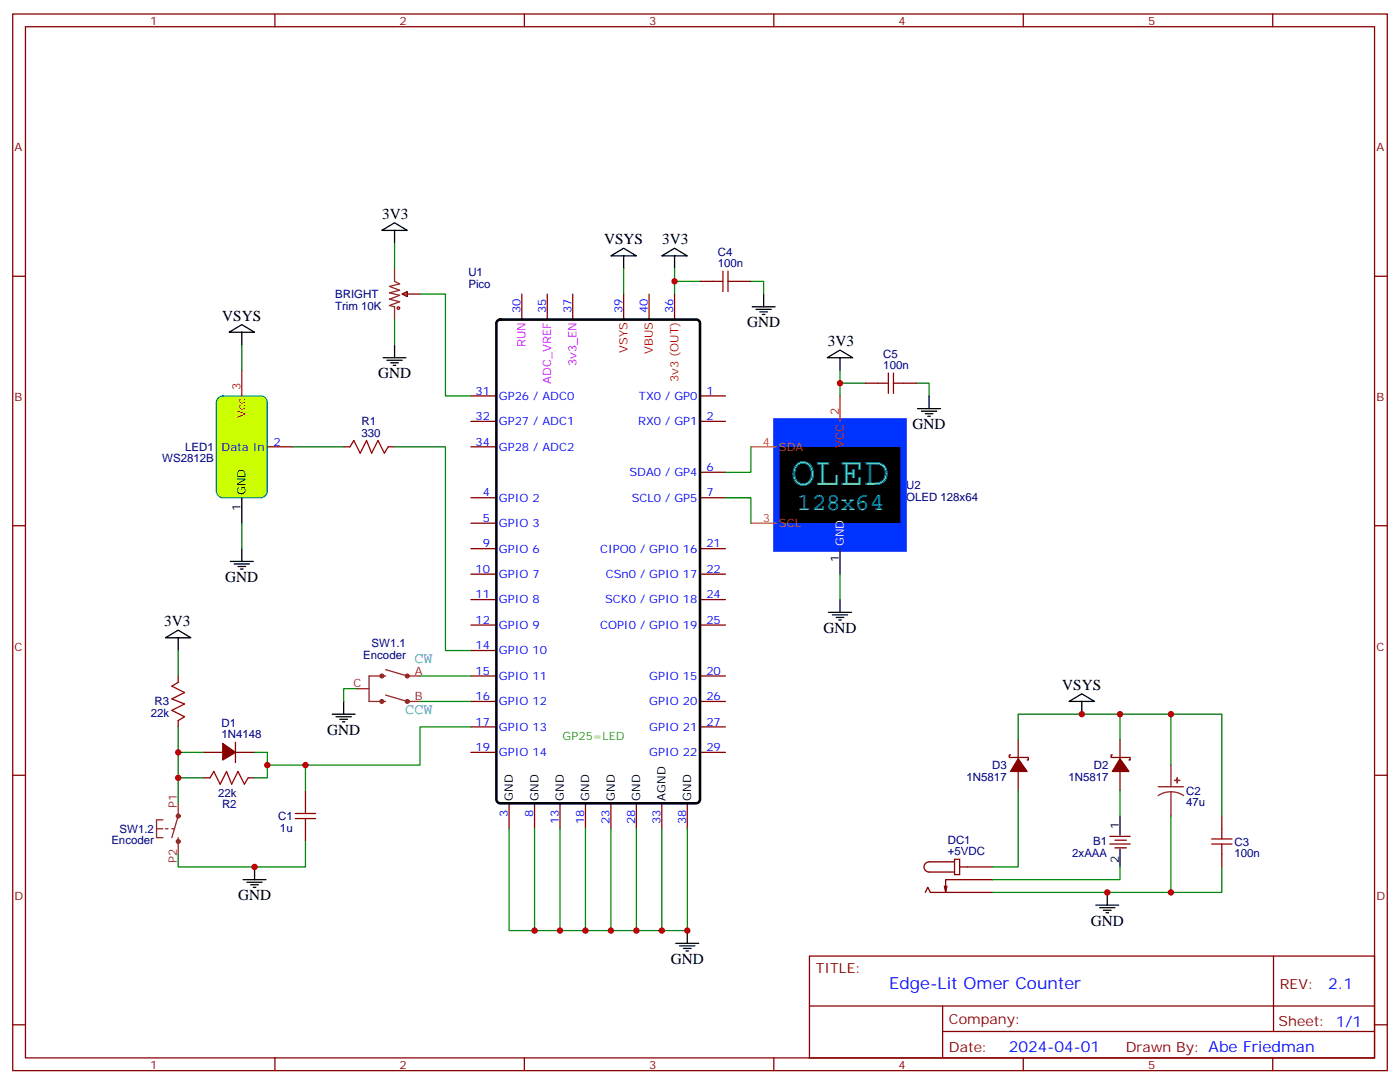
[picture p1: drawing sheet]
<svg xmlns="http://www.w3.org/2000/svg" width="388mm" height="300mm" viewBox="0 0 388 300" stroke-linecap="round" stroke-linejoin="round" font-family="sans-serif">
<g fill="none" stroke="#870000" stroke-width=".35">
<path d="M3.5 3.9h381v292.8h-381zM7.1 7.4h373.9v285.8h-373.9zM76.2 3.9v3.5M145.3 3.9v3.5M214.5 3.9v3.5M283.6 3.9v3.5M352.8 3.9v3.5M3.5 76.6h3.6M381 76.6h3.5M144.6 81.5v7M151.7 81.5v7M158.7 81.5v7"/>
<path d="M172.9 81.5v7M187 81.5v7M130.5 116.8h7.1M130.5 109.7h7.1M194 116.8h7.1M194 109.7h7.1M95.2 123.8h1.8M107.6 123.8h1.8M130.5 123.8h7.1M130.5 137.9h7.1M194 137.9h7.1M194 130.9h7.1"/>
<path d="M3.5 145.7h3.6M130.5 159.1h7.1M130.5 152h7.1M130.5 145h7.1M194 159.1h7.1M194 152h7.1M381 145.7h3.5M130.5 173.2h7.1M130.5 166.2h7.1M194 173.2h7.1M194 166.2h7.1M130.5 194.4h7.1"/>
<path d="M130.5 187.3h7.1M130.5 180.3h7.1M194 194.4h7.1M194 187.3h7.1M3.5 214.8h3.6M130.5 208.5h7.1M130.5 201.4h7.1M194 208.5h7.1M194 201.4h7.1M381 214.8h3.5M141.1 222.6v7.1M148.2 222.6v7.1"/>
<path d="M155.2 222.6v7.1M162.3 222.6v7.1M169.3 222.6v7.1M176.4 222.6v7.1M183.4 222.6v7.1M190.5 222.6v7.1M264.6 238.1h1.4v4.3h-1.4zM264.6 238.8h-7.1a1.41 1.41 0 0 0-1.4 1.4 1.41 1.41 0 0 0 1.4 1.5h7.1M307.6 231.8h5.7M307.6 233.9h5.7M309 232.8h3.2M309 234.9h3.2"/>
<path d="M256.5 247.3l.7-1.4 .7 1.4h17.3M262.5 245.5l-.4 1.8M266 240.2h9.2M275.2 243.8h-13.1v3.5l-.3-1.8M224.4 264.9h156.6v28.3h-156.6zM224.4 278.8h156.5M261.3 278.8v14.1M353 265v20.8M3.5 284h3.6M76.2 293.2v3.5M145.3 293.2v3.5M214.5 293.2v3.5"/>
<path d="M261.3 285.8h119.6M283.6 293.2v3.5M352.8 293.2v3.5M381 284h3.5"/>
</g>
<path d="M179.9 81.5v7" fill="none" stroke="#f00" stroke-width=".35"/>
<path d="M137.8 89l.8-.5h54.4l.6 .3 .4 .5v132.2l-.2 .7-.5 .3-54.7 .1-.6-.2-.4-.6v-132.2z" fill="none" stroke="#000" stroke-width=".71"/>
<g fill="none" stroke="#000" stroke-width=".35">
<path d="M169.3 70.9l3.6-2.1 3.5 2.1zM172.9 70.9v3.5M183.4 70.9l3.6-2.1 3.5 2.1zM187 70.9v3.5M296.3 194.4l3.6-2.1 3.5 2.1zM299.9 194.4v3.5M310.4 226.1v5.3M310.4 235.3v4.9M67.4 243.8h6.3M68.4 244.5h4.3M69.5 245.2h2.1M70.2 245.9h.7"/>
<path d="M70.6 240.2v3.6M303.7 250.8h6.4M304.8 251.5h4.2M305.9 252.2h2.1M306.6 252.9h.7M306.9 247.3v3.5"/>
</g>
<path d="M172.9 74.4v7.1M187 74.4v7.1" fill="none" stroke="#008700" stroke-width=".35"/>
<path d="M97 123.8l1.1-1.7 1.7 3.5 1.8-3.5 1.4 3.5 1.8-3.5 1.7 3.5 1.1-1.8" fill="none" stroke="#a10000" stroke-width=".35"/>
<path d="M60.6 110.2l1.1-.5h10.6a1.76 1.76 0 0 1 1.8 1.8v24.7a1.89 1.89 0 0 1-1.8 1.7h-10.6a1.89 1.89 0 0 1-1.7-1.7v-24.7z" fill="#cf0" stroke="#099" stroke-width=".35"/>
<g fill="none" stroke="#000" stroke-width=".35">
<path d="M105.8 63.9l3.6-2.2 3.5 2.2zM109.4 63.9v3.5M63.5 92.1l3.5-2.1 3.6 2.1zM67 92.1v3.5M106.2 99.1h6.3M107.2 99.8h4.3M109.4 95.6v3.5M208.5 85h6.3M209.5 85.7h4.3M210.6 86.4h2.1M211.3 87.1h.7M211.7 81.5v3.5"/>
<path d="M108.3 100.5h2.1M109 101.2h.7M67 137.9v7.1M63.9 155.6h6.3M64.9 156.3h4.2M66 157h2.1M66.7 157.7h.7M67 152v3.6M45.9 176.7l3.5-2.1 3.5 2.1zM49.4 176.7v3.6M190.5 257.9v3.5M187.3 261.4h6.4"/>
<path d="M188.4 262.1h4.2M189.4 262.8h2.2M190.1 263.5h.8"/>
</g>
<g fill="none" stroke="#870000" stroke-width=".35">
<path d="M194 78h3.6M204.6 78h3.5M111.5 81.5l1.4-.7v1.4zM111.5 81.5h4.9M74.1 123.8h7M49.4 187.3v1.8M49.4 199.7v1.7M56.4 215.5h1.8M56.4 208.5h5.3M65.3 208.5h5.3M65.3 205.7v5.6M68.8 215.5h1.8"/>
<path d="M84.7 219.1v3.5M84.7 229.7v3.5M338.7 226.1v3.6M338.7 236.7v3.5"/>
</g>
<path d="M67 102.7v7" fill="none" stroke="#f00" stroke-width=".35"/>
<g fill="none" stroke="#008700" stroke-width=".35">
<path d="M109.4 67.4v7M187 78h7M208.1 78h3.6v3.5M67 95.6v7.1M109.4 88.5v7.1M116.4 81.5h7.1v28.2h7M67 145v7M49.4 180.3v7M49.4 201.4v21.2M49.4 215.5h7M49.4 208.5h7M70.6 208.5h3.5v7h-3.5"/>
<path d="M84.7 233.2v7h-35.3v-3.5M148.2 229.7v28.2M155.2 229.7v28.2M162.3 229.7v28.2M169.3 229.7v28.2M176.4 229.7v28.2M183.4 229.7v28.2"/>
</g>
<g fill="none" stroke="#8c2424" stroke-width=".35">
<path d="M109.4 74.4v3.6l1.4 .7-2.9 .7 2.9 1-2.9 .7 2.9 .7-2.9 1.1 2.9 .7-2.9 1.1 1.5 .3v3.5M98.8 190.9h3.5M106.9 187.3h-4.6v7.1h4.6M106.9 185.6l6 1.7h3.5M106.9 192.6l6 1.8h3.5M321 218h7.1M324.6 219.4l-1.9 .3-1.7 .8M324.6 219.4l1.8 .3 1.7 .8M324.6 212v6M324.6 219.4v6.7M43.4 229.7h1.8M45.2 227.2h-1.8v4.9h1.8"/>
<path d="M45.9 229.7h.7M47.6 229.7h.7M49.4 222.6v3.5l-1.8 6M49.4 232.1v4.6"/>
</g>
<g fill="none" stroke="#8c2424" stroke-width=".71">
<circle cx="105.8" cy="194.4" r=".35"/>
<circle cx="105.8" cy="187.3" r=".35"/>
<circle cx="112.9" cy="194.4" r=".35"/>
<circle cx="112.9" cy="187.3" r=".35"/>
<circle cx="49.4" cy="226.1" r=".35"/>
<circle cx="49.4" cy="233.2" r=".35"/>
</g>
<g fill="none" stroke="#a10000" stroke-width=".35">
<path d="M197.6 78h2.8M200.4 75.1v5.7M201.8 75.1v5.7M201.8 78h2.8M49.4 189.1l-1.8 1 3.6 1.8-3.6 1.8 3.6 1.4-3.6 1.7 3.6 1.8-1.8 1.1M58.2 215.5l1.1-1.7 1.7 3.5 1.8-3.5 1.4 3.5 1.8-3.5 1.7 3.5 1.1-1.8M81.8 226.8h5.7M81.8 225.4h5.7M84.7 222.6v2.8M84.7 226.8v2.9M335.8 233.9h5.7M335.8 232.5h5.7"/>
<path d="M338.7 229.7v2.8M338.7 233.9v2.8"/>
<circle cx="110.4" cy="85.4" r=".35"/>
</g>
<path d="M61.7 206l3.6 2.5-3.6 2.1z" fill="#870000" stroke="#870000" stroke-width=".35"/>
<g fill="#8c2424" stroke="#8c2424" stroke-width=".35">
<path d="M325.6 216.3h1.4z"/>
<path d="M326.3 215.5v1.5z"/>
</g>
<path d="M215.2 116.8h35.3v35.2h-35.3z" fill="#000" stroke="#03f" stroke-width="1.8"/>
<g fill="#03f">
<path d="M215.2 116.8h35.3v7h-35.3z"/>
<path d="M215.2 145h35.3v7h-35.3z"/>
</g>
<g fill="none" stroke="#000" stroke-width=".35">
<path d="M229.3 99.1l3.5-2.1 3.6 2.1zM232.8 99.1v3.6M254.4 113.2h6.3M255.4 113.9h4.2M256.5 114.7h2.1M257.2 115.4h.7M257.5 109.7v3.5M232.8 152v7.1M229.7 169.7h6.3M230.7 170.4h4.2M231.8 171.1h2.1M232.5 171.8h.7"/>
<path d="M232.8 166.2v3.5M92.1 197.9h6.3M93.1 198.6h4.3M94.2 199.3h2.1M95.2 194.4v3.5M94.9 200h.7"/>
</g>
<path d="M232.8 109.7v7.1" fill="none" stroke="#f00" stroke-width=".35"/>
<path d="M208.1 123.8h7.1M208.1 145h7.1" fill="none" stroke="#f60" stroke-width=".35"/>
<g fill="none" stroke="#008700" stroke-width=".35">
<path d="M232.8 102.7v7M232.8 106.2h7.1M254 106.2h3.5v3.5M81.1 123.8h14.1M109.4 123.8h14.1v56.5h7M201.1 137.9h7v7.1M208.1 123.8v7.1h-7M232.8 159.1v7.1M98.8 190.9h-3.6v3.5M116.4 194.4h14.1M116.4 187.3h14.1M310.4 197.9v7.1"/>
<path d="M324.6 197.9v14.1M84.7 212v7.1M130.5 201.4h-14.1v10.6h-42.3M282.2 219.1v21.1h-7M282.2 205v-7.1h56.5v28.2M310.4 219.1v7M141.1 229.7v28.2h49.4v-28.2M324.6 226.1v21.2M310.4 240.2v3.6h-35.2M338.7 240.2v7.1h-63.5"/>
</g>
<path d="M243.4 106.2h2.8M246.2 103.4v5.6M247.6 103.4v5.6M247.6 106.2h2.9" fill="none" stroke="#a10000" stroke-width=".35"/>
<path d="M239.9 106.2h3.5M250.5 106.2h3.5M280.1 209.2h-.3v.7h5.2v.7h-.3M282.2 205v5.3M282.2 213.8v5.3M308.3 209.2h-.3v.7h5.3v.7h-.4M310.4 205v5.3M310.4 213.8v5.3" fill="none" stroke="#870000" stroke-width=".35"/>
<g fill="#870000" stroke="#870000" stroke-width=".35">
<path d="M310.4 210.3l2.5 3.5h-4.6z"/>
<path d="M282.2 210.3l2.5 3.5h-4.6z"/>
</g>
<g fill="#c00">
<circle cx="49.4" cy="215.5" r=".88"/>
<circle cx="49.4" cy="208.5" r=".88"/>
<circle cx="70.6" cy="240.2" r=".88"/>
<circle cx="187" cy="78" r=".88"/>
<circle cx="232.8" cy="106.2" r=".88"/>
<circle cx="324.6" cy="247.3" r=".88"/>
<circle cx="306.9" cy="247.3" r=".88"/>
<circle cx="74.1" cy="212" r=".88"/>
<circle cx="84.7" cy="212" r=".88"/>
<circle cx="324.6" cy="197.9" r=".88"/>
<circle cx="310.4" cy="197.9" r=".88"/>
<circle cx="299.9" cy="197.9" r=".88"/>
<circle cx="183.4" cy="257.9" r=".88"/>
<circle cx="176.4" cy="257.9" r=".88"/>
<circle cx="169.3" cy="257.9" r=".88"/>
<circle cx="162.3" cy="257.9" r=".88"/>
<circle cx="155.2" cy="257.9" r=".88"/>
<circle cx="148.2" cy="257.9" r=".88"/>
<circle cx="190.5" cy="257.9" r=".88"/>
</g>
<text font-size="11.3" fill="#0cf" x="219.3" y="134.4">OLED</text>
<text font-size="6.7" fill="#0cf" x="221" y="141.5">128x64</text>
<text font-size="4.6" fill="#00f" x="246.5" y="274">Edge-Lit Omer Counter</text>
<g font-size="4.2">
<text x="106" y="60.6">3V3</text>
<text x="167.4" y="67.7">VSYS</text>
<text x="183.6" y="67.7">3V3</text>
<text x="61.6" y="88.9">VSYS</text>
<text x="207.1" y="90.7">GND</text>
<text x="229.4" y="95.9">3V3</text>
<text x="104.8" y="104.8">GND</text>
<text x="252.9" y="118.9">GND</text>
<text x="62.4" y="161.2">GND</text>
<text x="45.5" y="173.5">3V3</text>
<text x="228.2" y="175.3">GND</text>
<text x="294.4" y="191.2">VSYS</text>
<text x="90.7" y="203.6">GND</text>
<text x="66" y="249.4">GND</text>
<text x="302.3" y="256.5">GND</text>
<text x="185.9" y="267.1">GND</text>
</g>
<g font-size="4.2" fill="#0cf">
<text x="114.9" y="183.8">CW</text>
<text x="112.3" y="197.9">CCW</text>
</g>
<g font-size="4.2" fill="#00f">
<text x="368.2" y="274.2">2.1</text>
<text x="279.6" y="291.6">2024-04-01</text>
</g>
<g font-size="3.9" fill="#800">
<text x="226.1" y="269.5">TITLE:</text>
<text x="354.8" y="274.2">REV:</text>
<text x="263" y="283.7">Company:</text>
<text x="354.4" y="284.3">Sheet: 1/1</text>
<text x="263" y="291.4">Date:</text>
<text x="312.1" y="291.5">Drawn By: Abe Friedman</text>
</g>
<g font-size="3.2" fill="#800">
<text x="41.6" y="6.9">1</text>
<text x="110.8" y="6.9">2</text>
<text x="179.9" y="6.9">3</text>
<text x="249.1" y="6.9">4</text>
<text x="318.2" y="6.9">5</text>
<text x="4.1" y="42">A</text>
<text x="381.5" y="42">A</text>
<text x="4.1" y="111.1">B</text>
<text x="381.5" y="111.1">B</text>
<text x="4.1" y="180.3">C</text>
<text x="381.5" y="180.3">C</text>
<text x="4.1" y="249.4">D</text>
<text x="381.5" y="249.4">D</text>
<text x="41.6" y="296.2">1</text>
<text x="110.8" y="296.2">2</text>
<text x="179.9" y="296.2">3</text>
<text x="249.1" y="296.2">4</text>
<text x="318.2" y="296.2">5</text>
</g>
<g font-size="3.2" fill="#000080">
<text x="199" y="70.9">C4</text>
<text x="129.8" y="76.5">U1</text>
<text x="199" y="74.1">100n</text>
<text x="92.9" y="82.6">BRIGHT</text>
<text x="129.8" y="79.7">Pico</text>
<text x="92.9" y="85.8">Trim 10K</text>
<text x="244.8" y="99.1">C5</text>
<text x="244.8" y="102.3">100n</text>
<text x="100.2" y="117.8">R1</text>
<text x="51.3" y="124.9">LED1</text>
<text x="100.2" y="121">330</text>
<text x="45" y="128.1">WS2812B</text>
<text x="251.2" y="135.6">U2</text>
<text x="251.2" y="138.7">OLED 128x64</text>
<text x="103" y="179.4">SW1.1</text>
<text x="100.7" y="182.6">Encoder</text>
<text x="42.9" y="195.5">R3</text>
<text x="41.8" y="198.7">22k</text>
<text x="61.4" y="201.4">D1</text>
<text x="61.4" y="204.6">1N4148</text>
<text x="275" y="213.2">D3</text>
<text x="303.2" y="213.2">D2</text>
<text x="60.5" y="220.8">22k</text>
<text x="267.9" y="216.3">1N5817</text>
<text x="296.1" y="216.3">1N5817</text>
<text x="328.8" y="220.2">C2</text>
<text x="61.5" y="224">R2</text>
<text x="77.1" y="227.2">C1</text>
<text x="328.8" y="223.4">47u</text>
<text x="30.9" y="234">Encoder</text>
<text x="33.2" y="230.8">SW1.2</text>
<text x="77.6" y="230.4">1u</text>
<text x="262.7" y="233.9">DC1</text>
<text x="262.7" y="237.1">+5VDC</text>
<text x="297.2" y="237.5">2xAAA</text>
<text x="303" y="234.3">B1</text>
<text x="342.2" y="237.5">100n</text>
<text x="342.2" y="234.3">C3</text>
</g>
<g font-size="3.2" fill="#00f">
<text x="144.3" y="86.8" transform="rotate(-90 144.3 86.8)">30</text>
<text x="151.3" y="86.8" transform="rotate(-90 151.3 86.8)">35</text>
<text x="158.4" y="86.8" transform="rotate(-90 158.4 86.8)">37</text>
<text x="172.5" y="86.8" transform="rotate(-90 172.5 86.8)">39</text>
<text x="179.6" y="86.8" transform="rotate(-90 179.6 86.8)">40</text>
<text x="186.6" y="86.8" transform="rotate(-90 186.6 86.8)">36</text>
<text x="131.8" y="109.4">31</text>
<text x="138.3" y="110.8">GP26 / ADC0</text>
<text x="177.1" y="110.8">TX0 / GP0</text>
<text x="195.8" y="109.4">1</text>
<text x="131.8" y="116.4">32</text>
<text x="138.3" y="117.8">GP27 / ADC1</text>
<text x="176.9" y="117.8">RX0 / GP1</text>
<text x="195.8" y="116.4">2</text>
<text x="61.4" y="124.9">Data In</text>
<text x="75.8" y="123.5">2</text>
<text x="131.8" y="123.5">34</text>
<text x="138.3" y="124.9">GP28 / ADC2</text>
<text x="174.5" y="131.9">SDA0 / GP4</text>
<text x="195.8" y="130.5">6</text>
<text x="133.8" y="137.6">4</text>
<text x="195.8" y="137.6">7</text>
<text x="138.3" y="139">GPIO 2</text>
<text x="175.1" y="139">SCL0 / GP5</text>
<text x="133.8" y="144.6">5</text>
<text x="138.3" y="146">GPIO 3</text>
<text x="133.8" y="151.7">9</text>
<text x="138.3" y="153.1">GPIO 6</text>
<text x="166.3" y="153.1">CIPO0 / GPIO 16</text>
<text x="195.8" y="151.7">21</text>
<text x="131.8" y="158.7">10</text>
<text x="138.3" y="160.2">GPIO 7</text>
<text x="167.9" y="160.2">CSn0 / GPIO 17</text>
<text x="195.8" y="158.7">22</text>
<text x="131.8" y="165.8">11</text>
<text x="138.3" y="167.2">GPIO 8</text>
<text x="167.7" y="167.2">SCK0 / GPIO 18</text>
<text x="195.8" y="165.8">24</text>
<text x="131.8" y="172.9">12</text>
<text x="195.8" y="172.9">25</text>
<text x="131.8" y="179.9">14</text>
<text x="138.3" y="174.3">GPIO 9</text>
<text x="166.3" y="174.3">COPI0 / GPIO 19</text>
<text x="138.3" y="181.3">GPIO 10</text>
<text x="131.8" y="187">15</text>
<text x="138.3" y="188.4">GPIO 11</text>
<text x="180" y="188.4">GPIO 15</text>
<text x="195.8" y="187">20</text>
<text x="131.8" y="194">16</text>
<text x="138.3" y="195.4">GPIO 12</text>
<text x="180" y="195.4">GPIO 20</text>
<text x="195.8" y="194">26</text>
<text x="131.8" y="201.1">17</text>
<text x="138.3" y="202.5">GPIO 13</text>
<text x="180" y="202.5">GPIO 21</text>
<text x="195.8" y="201.1">27</text>
<text x="131.8" y="208.1">19</text>
<text x="138.3" y="209.5">GPIO 14</text>
<text x="180" y="209.5">GPIO 22</text>
<text x="195.8" y="208.1">29</text>
<text x="140.8" y="226.4" transform="rotate(-90 140.8 226.4)">3</text>
<text x="147.8" y="226.4" transform="rotate(-90 147.8 226.4)">8</text>
<text x="154.9" y="228.4" transform="rotate(-90 154.9 228.4)">13</text>
<text x="161.9" y="228.4" transform="rotate(-90 161.9 228.4)">18</text>
<text x="169" y="228.4" transform="rotate(-90 169 228.4)">23</text>
<text x="176" y="228.4" transform="rotate(-90 176 228.4)">28</text>
<text x="183.1" y="228.4" transform="rotate(-90 183.1 228.4)">33</text>
<text x="190.1" y="228.4" transform="rotate(-90 190.1 228.4)">38</text>
</g>
<g font-size="3.2" fill="#c0f">
<text x="145.7" y="96.2" transform="rotate(-90 145.7 96.2)">RUN</text>
<text x="159.8" y="101.6" transform="rotate(-90 159.8 101.6)">3v3_EN</text>
<text x="152.8" y="106.3" transform="rotate(-90 152.8 106.3)">ADC_VREF</text>
</g>
<g font-size="3.2" fill="#f00">
<text x="173.9" y="97.7" transform="rotate(-90 173.9 97.7)">VSYS</text>
<text x="181" y="98.1" transform="rotate(-90 181 98.1)">VBUS</text>
<text x="66.7" y="107.9" transform="rotate(-90 66.7 107.9)">3</text>
<text x="188" y="105.9" transform="rotate(-90 188 105.9)">3v3 (OUT)</text>
<text x="68.1" y="115.9" transform="rotate(-90 68.1 115.9)">Vcc</text>
<text x="232.5" y="115" transform="rotate(-90 232.5 115)">2</text>
<text x="233.9" y="124.1" transform="rotate(-90 233.9 124.1)">VCC</text>
</g>
<g font-size="3.2" fill="#f60">
<text x="211.4" y="123.5">4</text>
<text x="215.9" y="124.9">SDA</text>
<text x="211.4" y="144.6">3</text>
<text x="215.9" y="146">SCL</text>
</g>
<g font-size="3.2">
<text x="68.1" y="137.2" transform="rotate(-90 68.1 137.2)">GND</text>
<text x="66.7" y="141.7" transform="rotate(-90 66.7 141.7)">1</text>
<text x="232.5" y="155.8" transform="rotate(-90 232.5 155.8)">1</text>
<text x="142.2" y="221.9" transform="rotate(-90 142.2 221.9)">GND</text>
<text x="149.2" y="221.9" transform="rotate(-90 149.2 221.9)">GND</text>
<text x="156.3" y="221.9" transform="rotate(-90 156.3 221.9)">GND</text>
<text x="163.3" y="221.9" transform="rotate(-90 163.3 221.9)">GND</text>
<text x="170.4" y="221.9" transform="rotate(-90 170.4 221.9)">GND</text>
<text x="177.4" y="221.9" transform="rotate(-90 177.4 221.9)">GND</text>
<text x="184.5" y="221.9" transform="rotate(-90 184.5 221.9)">AGND</text>
<text x="191.6" y="221.9" transform="rotate(-90 191.6 221.9)">GND</text>
<text x="310.1" y="229.7" transform="rotate(-90 310.1 229.7)">1</text>
<text x="310.1" y="239.1" transform="rotate(-90 310.1 239.1)">2</text>
</g>
<text font-size="3.2" fill="#fff" x="233.9" y="151.3" transform="rotate(-90 233.9 151.3)">GND</text>
<g font-size="3.2" fill="#8d2323">
<text x="98" y="190.5">C</text>
<text x="115" y="187">A</text>
<text x="115" y="194">B</text>
<text x="49" y="224" transform="rotate(-90 49 224)">P1</text>
<text x="49" y="239.2" transform="rotate(-90 49 239.2)">P2</text>
</g>
<text font-size="3.2" fill="#390" x="156" y="205">GP25=LED</text>
</svg>
